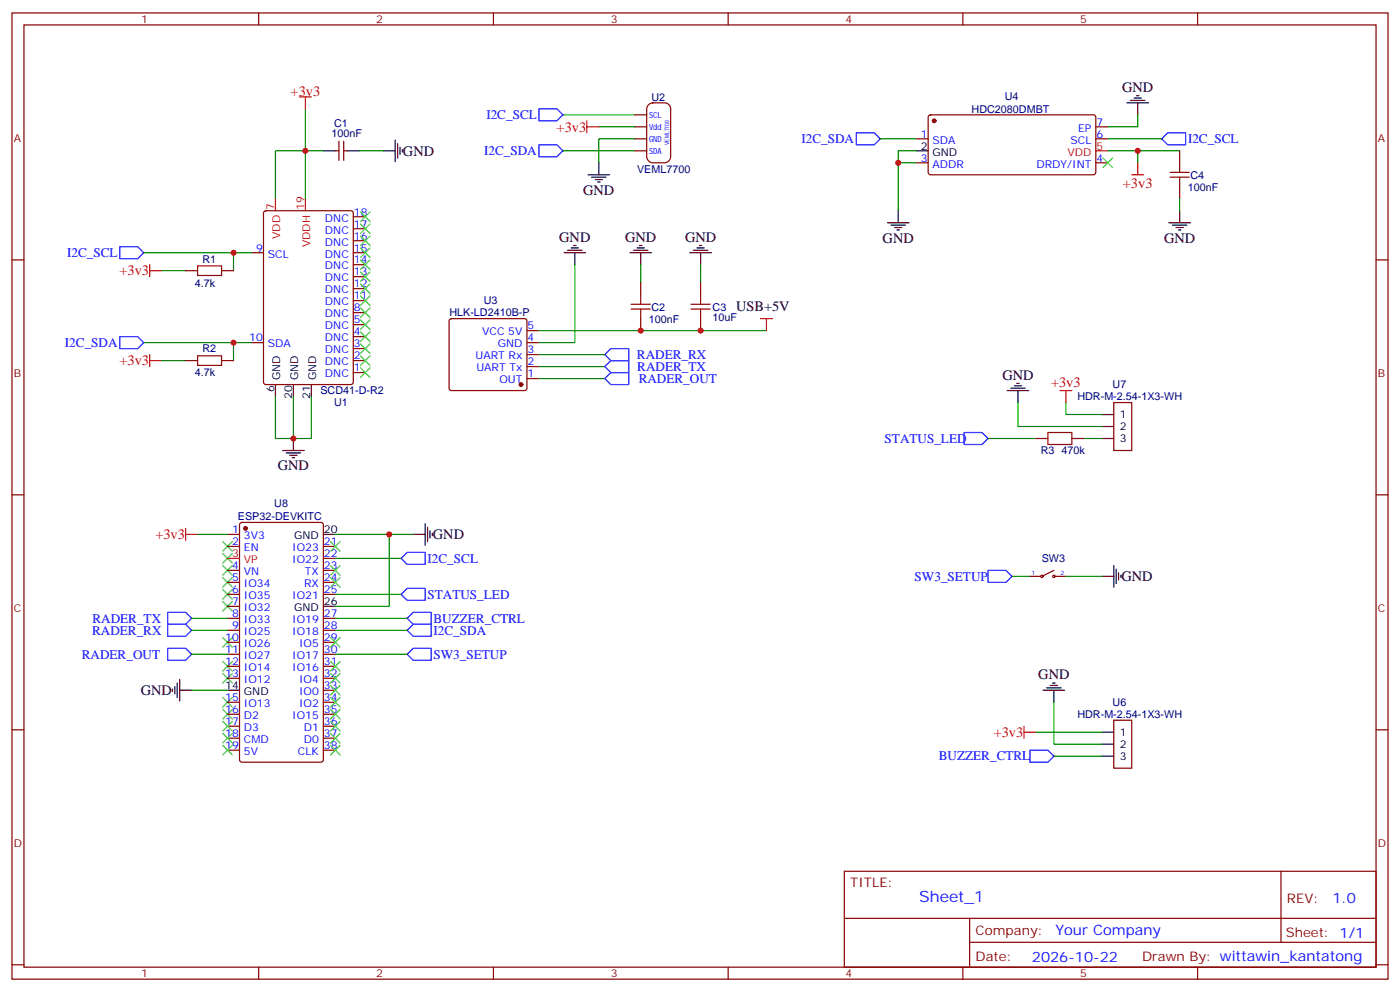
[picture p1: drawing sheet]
<svg xmlns="http://www.w3.org/2000/svg" width="412mm" height="292mm" viewBox="0 0 412 292" stroke-linecap="round" stroke-linejoin="round" font-family="sans-serif">
<g fill="none" stroke="#870000" stroke-width=".35">
<path d="M3.5 3.8h405.4v284.3h-405.4zM7.1 7.3h398.2v277.3h-398.2zM76.2 3.8v3.5M145.3 3.8v3.5M214.5 3.8v3.5M283.6 3.8v3.5M352.8 3.8v3.5M187 33.8h3.5M187 37.3h3.5M273.6 34l.5-.2 48.3 .1 .4 .6-.1 16.5-.6 .4h-48.3l-.4-.7v-16.2zM322.8 37.3h3.5M98.8 44.4h1"/>
<path d="M99.8 41.6v5.6M101.2 41.6v5.6M101.2 44.4h1.1M187 44.4h3.5M187 40.9h3.5M269.9 40.9h3.5M269.9 47.9h3.5M322.8 40.9h3.5M322.8 47.9h3.5M347.5 44.4v3.5M347.5 55v3.5M3.5 76.5h3.6"/>
<path d="M74.1 74.4h3.5M77.8 62.2l.5-.2h25.1l.6 .4 .1 50.1-.5 .6-25.3 .1-.6-.5-.1-50zM104.1 77.9h3.5M104.1 74.4h3.5M104.1 70.8h3.5M104.1 67.3h3.5M104.1 63.8h3.5M405.3 76.5h3.6M104.1 88.5h3.5M104.1 84.9h3.5M104.1 81.4h3.5M104.1 95.5h3.5"/>
<path d="M104.1 99.1h3.5M104.1 92h3.5M132.5 94l.5-.2h21.5l.5 .2 .2 .5v19.7l-.2 .5-.5 .2h-21.5l-.5-.2-.2-.5v-19.7zM155.2 97.3h3.5M188.7 83.2v3.5M188.7 93.8v3.5M206.4 83.2v3.5M206.4 93.8v3.5M74.1 100.8h3.5M104.1 102.6h3.5M104.1 106.1h3.5M104.1 109.6h3.5"/>
<path d="M155.2 100.8h3.5M155.2 111.4h3.5M155.2 107.9h3.5M155.2 104.4h3.5M3.5 145.6h3.6M405.3 145.6h3.6M303.4 169.6h3.5M310.4 169.6h3.6M3.5 214.8h3.6M328.1 211.9h5.3v14.2h-5.3zM405.3 214.8h3.6M248.7 256.4h156.6v28.2h-156.6z"/>
<path d="M377.3 256.4v20.9M248.7 270.2h156.5M285.6 277.3h119.6M285.6 270.2v14.2M3.5 283.9h3.6M76.2 284.6v3.5M145.3 284.6v3.5M214.5 284.6v3.5M283.6 284.6v3.5M352.8 284.6v3.5M405.3 283.9h3.6"/>
</g>
<g fill="none" stroke="#000" stroke-width=".35">
<path d="M332 30.3h6.3M333 29.6h4.3M334.1 28.9h2.1M334.8 28.2h.7M335.1 30.3v3.5M95.2 44.4h3.6M102.3 44.4h3.5M112.9 44.4h3.5M116.4 41.2v6.4M117.1 42.3v4.2M117.8 43.3v2.1M118.5 44v.7"/>
<path d="M173.2 51.4h6.4M174.3 52.1h4.2M175.3 52.8h2.1M176 53.6h.7M176.4 47.9v3.5M269.9 44.4h3.5M166.2 74.4h6.3M167.2 73.7h4.2M168.3 73h2.1M169 72.2h.7M169.3 74.4v3.5M185.6 74.4h6.3"/>
<path d="M186.6 73.7h4.3M187.7 73h2.1M188.4 72.2h.7M188.7 74.4v3.5M203.2 74.4h6.3M204.3 73.7h4.2M205.3 73h2.1M206 72.2h.7M206.4 74.4v3.5M261.4 65.5h6.4M262.5 66.3h4.2M263.5 67h2.1"/>
<path d="M264.2 67.7h.7M264.6 62v3.5M344.3 65.5h6.4M345.4 66.3h4.2M346.4 67h2.1M347.1 67.7h.7M347.5 62v3.5M81.1 113.2v3.5M86.4 113.2v3.5M91.7 113.2v3.5M83.3 132.6h6.3M84.3 133.3h4.2"/>
<path d="M85.4 134h2.1M86.1 134.7h.7M86.4 129v3.6M121.7 157.3h3.5M125.2 154.1v6.3M125.9 155.2v4.2M126.6 156.2v2.1M127.4 156.9v.7M307.3 203.1h6.3M308.3 202.4h4.3M309.4 201.7h2.1M310.1 201h.7"/>
<path d="M310.4 203.1v3.6M324.6 215.5h3.5M324.6 219h3.5M324.6 222.5h3.5"/>
</g>
<g fill="none" stroke="#f00" stroke-width=".35">
<path d="M88.2 28.5h3.5M90 28.5v3.5M172.9 37.3h3.5M172.9 35.6v3.5M81.1 58.5v3.5M90 58.5v3.5M322.8 44.4h3.5M333.4 51.4h3.5M335.1 47.9v3.5M44.1 79.7h3.5M44.1 77.9v3.5M224 93.8h3.5"/>
<path d="M225.8 93.8v3.5M44.1 104.4v3.5M44.1 106.1h3.5M54.7 157.3h3.5M54.7 155.5v3.5M301.6 215.5h3.6M301.6 213.7v3.5"/>
</g>
<g fill="none" stroke="#008700" stroke-width=".35">
<path d="M90 32v26.5M165.8 33.8h21.2M176.4 37.3h10.6M335.1 33.8v3.5h-8.8M90 44.4h5.2M105.8 44.4h7.1M165.8 44.4h21.2M187 40.9h-10.6v7M259.3 40.9h10.6M264.6 47.9h5.3M269.9 44.4h-5.3v17.6M326.3 44.4h21.2"/>
<path d="M326.3 40.9h15.9M335.1 44.4v3.5M347.5 58.5v3.5M42.3 74.4h31.8M47.6 79.7h7.1M68.8 74.4v5.3M169.3 77.9v22.9h-10.6M188.7 77.9v5.3M206.4 77.9v5.3M158.7 97.3h67.1M42.3 100.8h31.8M47.6 106.1h7.1"/>
<path d="M68.8 100.8v5.3M81.1 116.7v12.3h5.3v-12.3M91.7 116.7v12.3h-5.3M158.7 104.4h19.5M158.7 107.9h19.5M158.7 111.4h19.5M305.2 215.5h19.4M310.4 206.7v12.3h14.2M310.4 222.5h14.2"/>
</g>
<g fill="none" stroke="#3c3" stroke-width=".35">
<path d="M324.9 46.5l2.8 2.8M327.7 46.5l-2.8 2.8M106.2 62.4l2.8 2.8M106.2 65.9l2.8 2.8M106.2 69.4l2.8 2.8M106.2 73l2.8 2.8M106.2 76.5l2.8 2.8M109 62.4l-2.8 2.8M109 65.9l-2.8 2.8M109 69.4l-2.8 2.8M109 73l-2.8 2.8M109 76.5l-2.8 2.8"/>
<path d="M106.2 80l2.8 2.8M106.2 83.5l2.8 2.9M106.2 87.1l2.8 2.8M106.2 90.6l2.8 2.8M106.2 94.1l2.8 2.8M106.2 97.6l2.8 2.9M109 80l-2.8 2.8M109 83.5l-2.8 2.9M109 87.1l-2.8 2.8M109 90.6l-2.8 2.8M109 94.1l-2.8 2.8M109 97.6l-2.8 2.9"/>
<path d="M106.2 101.2l2.8 2.8M106.2 104.7l2.8 2.8M106.2 108.2l2.8 2.9M109 101.2l-2.8 2.8M109 104.7l-2.8 2.8M109 108.2l-2.8 2.9M65.6 159.4l2.8 2.8M68.4 159.4l-2.8 2.8M65.6 162.9l2.8 2.8M65.6 166.4l2.8 2.9M65.6 170l2.8 2.8M65.6 173.5l2.8 2.8"/>
<path d="M65.6 177l2.8 2.8M68.4 162.9l-2.8 2.8M68.4 166.4l-2.8 2.9M68.4 170l-2.8 2.8M68.4 173.5l-2.8 2.8M68.4 177l-2.8 2.8M65.6 187.6l2.8 2.8M65.6 194.7l2.8 2.8M65.6 198.2l2.8 2.8M68.4 187.6l-2.8 2.8M68.4 194.7l-2.8 2.8M68.4 198.2l-2.8 2.8"/>
<path d="M65.6 205.2l2.8 2.9M65.6 208.8l2.8 2.8M68.4 205.2l-2.8 2.9M68.4 208.8l-2.8 2.8"/>
</g>
<g fill="none" stroke="#00f" stroke-width=".35">
<path d="M158.7 32h5.3l1.8 1.8-1.8 1.8h-5.3zM252.2 39.1h5.3l1.8 1.8-1.8 1.7h-5.3zM158.7 42.6h5.3l1.8 1.8-1.8 1.7h-5.3zM342.2 40.9l1.8-1.8h5.2v3.5h-5.2zM35.3 72.6h5.3l1.7 1.8-1.7 1.7h-5.3zM35.3 99.1h5.3l1.7 1.7-1.7 1.8h-5.3zM178.2 104.4l1.7-1.8h5.3v3.5h-5.3zM178.2 107.9l1.7-1.8h5.3v3.5h-5.3zM178.2 111.4l1.7-1.8h5.3v3.6h-5.3zM118.2 164.3l1.7-1.7h5.3v3.5h-5.3zM119.9 173.1h5.3v3.6h-5.3l-1.7-1.8zM49.4 183.7h5.3l1.7 1.8-1.7 1.8h-5.3z"/>
<path d="M49.4 180.2h5.3l1.7 1.8-1.7 1.7h-5.3zM49.4 190.8h5.3l1.7 1.7-1.7 1.8h-5.3zM119.9 192.5l1.8-1.7h5.3v3.5h-5.3zM119.9 185.5l1.8-1.8h5.3v3.6h-5.3zM119.9 182l1.8-1.8h5.3v3.5h-5.3zM303.4 220.8h5.3l1.7 1.7-1.7 1.8h-5.3z"/>
</g>
<path d="M191.1 30.8l1.2-.5h3.5a1.76 1.76 0 0 1 1.8 1.7v14.1a1.89 1.89 0 0 1-1.8 1.8h-3.5a1.89 1.89 0 0 1-1.8-1.8v-14.1z" fill="none" stroke="#900" stroke-width=".35"/>
<g fill="#870000" stroke="#870000" stroke-width=".35">
<circle cx="153.5" cy="113.2" r=".53"/>
<circle cx="275.2" cy="35.6" r=".53"/>
</g>
<path d="M344.7 52.1h5.6M344.7 50.7h5.6M347.5 47.9v2.8M347.5 52.1v2.9M185.9 89.5h5.7M185.9 90.9h5.7M188.7 86.7v2.8M188.7 90.9v2.9M203.6 89.5h5.6M203.6 90.9h5.6M206.4 86.7v2.8M206.4 90.9v2.9" fill="none" stroke="#a10000" stroke-width=".35"/>
<circle cx="310.4" cy="169.6" r=".35" fill="#fff" stroke="#870000" stroke-width=".35"/>
<path d="M310.4 167.9l-3.5 1.7" fill="none" stroke="#870000" stroke-width=".35"/>
<circle cx="306.9" cy="169.6" r=".35" fill="#fff" stroke="#870000" stroke-width=".35"/>
<path d="M284 127.3h5.3l1.7 1.7-1.7 1.8h-5.3zM291 167.9h5.3l1.8 1.7-1.8 1.8h-5.3z" fill="none" stroke="#00f" stroke-width=".35"/>
<g fill="none" stroke="#008700" stroke-width=".35">
<path d="M90 44.4h-8.9v14.1M299.9 118.5v7h24.7M314 118.5v3.5h10.6M291 129h14.2M319.3 129h5.3M58.2 157.3h8.8M98.8 157.3h22.9M114.7 157.3v21.1h-15.9M98.8 164.3h19.4M98.8 174.9h19.4M298.1 169.6h5.3M314 169.6h10.6"/>
<path d="M56.4 192.5h10.6M56.4 182h10.6M56.4 185.5h10.6M98.8 192.5h21.1M98.8 182h21.1M98.8 185.5h21.1M56.4 203.1h10.6"/>
</g>
<g fill="none" stroke="#000" stroke-width=".35">
<path d="M296.7 114.9h6.3M297.7 114.2h4.3M298.8 113.5h2.1M299.5 112.8h.7M299.9 114.9v3.6M324.6 129h3.5M324.6 122h3.5M324.6 125.5h3.5M95.2 157.3h3.6M95.2 178.4h3.6M324.6 169.6h3.5M328.1 166.4v6.4"/>
<path d="M328.8 167.5v4.2M329.5 168.6v2.1M330.2 169.3v.7M52.9 200v6.3M50.8 202.8v.7M51.5 202.1v2.1M52.2 201v4.2M52.9 203.1h3.5M67 203.1h3.6"/>
</g>
<g fill="none" stroke="#870000" stroke-width=".35">
<path d="M54.7 79.7h3.5M65.3 79.7h3.5M54.7 106.1h3.5M65.3 106.1h3.5M328.1 118.5h5.3v14.1h-5.3zM305.2 129h3.5M315.7 129h3.6M67 157.3h3.6M70.8 153.9l.5-.2h23.2l.7 .5v69.4l-.4 .6-23.5 .1-.7-.5v-69.4zM67 160.8h3.6M67 167.9h3.6M67 171.4h3.6"/>
<path d="M67 174.9h3.6M67 178.4h3.6M95.2 160.8h3.6M95.2 167.9h3.6M95.2 171.4h3.6M95.2 174.9h3.6M95.2 164.3h3.6M67 182h3.6M67 185.5h3.6M67 189h3.6M67 192.5h3.6M67 196.1h3.6"/>
<path d="M67 199.6h3.6M95.2 182h3.6M95.2 185.5h3.6M95.2 189h3.6M95.2 192.5h3.6M95.2 196.1h3.6M95.2 199.6h3.6M67 206.7h3.6M67 210.2h3.6M67 213.7h3.6M67 217.2h3.6M95.2 206.7h3.6"/>
<path d="M95.2 210.2h3.6M95.2 213.7h3.6M95.2 217.2h3.6M95.2 203.1h3.6M67 220.8h3.6M95.2 220.8h3.6"/>
</g>
<path d="M312.2 114.9h3.5M314 114.9v3.6M67 164.3h3.6" fill="none" stroke="#f00" stroke-width=".35"/>
<circle cx="72.3" cy="155.5" r=".53" fill="#870000" stroke="#870000" stroke-width=".35"/>
<g fill="none" stroke="#3c3" stroke-width=".35">
<path d="M97.4 159.4l2.8 2.8M100.2 159.4l-2.8 2.8M97.4 170l2.8 2.8M97.4 166.4l2.8 2.9M100.2 170l-2.8 2.8M100.2 166.4l-2.8 2.9M97.4 187.6l2.8 2.8M97.4 194.7l2.8 2.8M97.4 198.2l2.8 2.8M100.2 187.6l-2.8 2.8M100.2 194.7l-2.8 2.8M100.2 198.2l-2.8 2.8"/>
<path d="M65.6 219.4l2.8 2.8M65.6 212.3l2.8 2.8M65.6 215.8l2.8 2.9M68.4 219.4l-2.8 2.8M68.4 212.3l-2.8 2.8M68.4 215.8l-2.8 2.9M97.4 201.7l2.8 2.8M97.4 205.2l2.8 2.9M97.4 208.8l2.8 2.8M97.4 212.3l2.8 2.8M97.4 215.8l2.8 2.9M97.4 219.4l2.8 2.8"/>
<path d="M100.2 201.7l-2.8 2.8M100.2 205.2l-2.8 2.9M100.2 208.8l-2.8 2.8M100.2 212.3l-2.8 2.8M100.2 215.8l-2.8 2.9M100.2 219.4l-2.8 2.8"/>
</g>
<path d="M58.2 78.2h7.1v2.9h-7.1zM58.2 104.7h7.1v2.8h-7.1zM308.7 127.3h7v3.5h-7z" fill="none" stroke="#a10000" stroke-width=".35"/>
<g fill="#c00">
<circle cx="86.4" cy="129" r=".88"/>
<circle cx="90" cy="44.4" r=".88"/>
<circle cx="68.8" cy="74.4" r=".88"/>
<circle cx="68.8" cy="100.8" r=".88"/>
<circle cx="206.4" cy="97.3" r=".88"/>
<circle cx="188.7" cy="97.3" r=".88"/>
<circle cx="335.1" cy="44.4" r=".88"/>
<circle cx="264.6" cy="47.9" r=".88"/>
<circle cx="114.7" cy="157.3" r=".88"/>
</g>
<text font-size="4.6" fill="#00f" x="270.8" y="265.4">Sheet_1</text>
<g font-size="4.2" fill="#f00">
<text x="85.6" y="28.2">+3v3</text>
<text x="163.9" y="38.8">+3v3</text>
<text x="330.8" y="55.3">+3v3</text>
<text x="35.2" y="81.1">+3v3</text>
<text x="35.2" y="107.5">+3v3</text>
<text x="309.6" y="113.8">+3v3</text>
<text x="45.8" y="158.7">+3v3</text>
<text x="292.7" y="216.9">+3v3</text>
</g>
<g font-size="4.2">
<text x="330.6" y="27">GND</text>
<text x="118.7" y="45.8">GND</text>
<text x="171.8" y="57.5">GND</text>
<text x="164.7" y="71.1">GND</text>
<text x="184.1" y="71.1">GND</text>
<text x="201.8" y="71.1">GND</text>
<text x="260" y="71.6">GND</text>
<text x="342.9" y="71.6">GND</text>
<text x="216.8" y="91.7">USB+5V</text>
<text x="295.3" y="111.8">GND</text>
<text x="81.8" y="138.2">GND</text>
<text x="127.5" y="158.7">GND</text>
<text x="330.4" y="171">GND</text>
<text x="305.9" y="199.9">GND</text>
<text x="41.5" y="204.6">GND</text>
</g>
<g font-size="4.2" fill="#00f">
<text x="392.5" y="265.7">1.0</text>
<text x="310.9" y="275.2">Your Company</text>
<text x="304" y="283">2026-10-22</text>
</g>
<g font-size="3.9" fill="#00f">
<text x="143.3" y="35.1">I2C_SCL</text>
<text x="142.6" y="45.6">I2C_SDA</text>
<text x="236.1" y="42.1">I2C_SDA</text>
<text x="350" y="42.1">I2C_SCL</text>
<text x="19.8" y="75.6">I2C_SCL</text>
<text x="19.1" y="102.1">I2C_SDA</text>
<text x="187.6" y="105.6">RADER_RX</text>
<text x="187.7" y="109.2">RADER_TX</text>
<text x="188.1" y="112.7">RADER_OUT</text>
<text x="260.6" y="130.3">STATUS_LED</text>
<text x="125.9" y="165.6">I2C_SCL</text>
<text x="269.4" y="170.8">SW3_SETUP</text>
<text x="125.9" y="176.2">STATUS_LED</text>
<text x="27.2" y="183.2">RADER_TX</text>
<text x="127.7" y="183.2">BUZZER_CTRL</text>
<text x="27.1" y="186.8">RADER_RX</text>
<text x="127.7" y="186.8">I2C_SDA</text>
<text x="24.1" y="193.8">RADER_OUT</text>
<text x="127.7" y="193.8">SW3_SETUP</text>
<text x="276.6" y="223.7">BUZZER_CTRL</text>
</g>
<g font-size="3.9" fill="#800">
<text x="250.5" y="261">TITLE:</text>
<text x="379.1" y="265.7">REV:</text>
<text x="287.4" y="275.2">Company:</text>
<text x="378.7" y="275.8">Sheet: 1/1</text>
<text x="287.4" y="282.9">Date:</text>
<text x="336.4" y="282.9">Drawn By: wittawin_kantatong</text>
</g>
<g font-size="3.2" fill="#800">
<text x="41.6" y="6.8">1</text>
<text x="110.8" y="6.8">2</text>
<text x="179.9" y="6.8">3</text>
<text x="249.1" y="6.8">4</text>
<text x="318.2" y="6.8">5</text>
<text x="4.1" y="41.9">A</text>
<text x="405.9" y="41.9">A</text>
<text x="4.1" y="111.1">B</text>
<text x="405.9" y="111.1">B</text>
<text x="4.1" y="180.2">C</text>
<text x="405.9" y="180.2">C</text>
<text x="4.1" y="249.3">D</text>
<text x="405.9" y="249.3">D</text>
<text x="41.6" y="287.6">1</text>
<text x="110.8" y="287.6">2</text>
<text x="179.9" y="287.6">3</text>
<text x="249.1" y="287.6">4</text>
<text x="318.2" y="287.6">5</text>
</g>
<g font-size="3.2" fill="#000080">
<text x="191.9" y="29.6">U2</text>
<text x="296" y="29.4">U4</text>
<text x="286.2" y="33.2">HDC2080DMBT</text>
<text x="97.6" y="40.2">100nF</text>
<text x="98.4" y="37.3">C1</text>
<text x="187.6" y="50.8">VEML7700</text>
<text x="350.7" y="52.6">C4</text>
<text x="349.9" y="56.1">100nF</text>
<text x="59.6" y="77.3">R1</text>
<text x="57.4" y="84.3">4.7k</text>
<text x="142.5" y="89.6">U3</text>
<text x="132.4" y="93.1">HLK-LD2410B-P</text>
<text x="191.1" y="94.9">100nF</text>
<text x="191.9" y="91.4">C2</text>
<text x="209.9" y="94.6">10uF</text>
<text x="209.9" y="91.4">C3</text>
<text x="59.6" y="103.7">R2</text>
<text x="57.4" y="110.8">4.7k</text>
<text x="94.4" y="116.1">SCD41-D-R2</text>
<text x="98.4" y="119.6">U1</text>
<text x="317.4" y="117.8">HDR-M-2.54-1X3-WH</text>
<text x="327.7" y="114.3">U7</text>
<text x="306.6" y="133.7">R3</text>
<text x="312.7" y="133.7">470k</text>
<text x="80.8" y="149.3">U8</text>
<text x="70.1" y="153.1">ESP32-DEVKITC</text>
<text x="306.9" y="165.4">SW3</text>
<text x="327.7" y="207.8">U6</text>
<text x="317.4" y="211.3">HDR-M-2.54-1X3-WH</text>
</g>
<g font-size="3.2" fill="#00f">
<text x="271.2" y="40.5">1</text>
<text x="317.6" y="38.7">EP</text>
<text x="323" y="40.5">6</text>
<text x="323" y="37">7</text>
<text x="271.2" y="47.6">3</text>
<text x="274.7" y="42.3">SDA</text>
<text x="315.3" y="42.3">SCL</text>
<text x="323" y="47.6">4</text>
<text x="274.7" y="49.3">ADDR</text>
<text x="305.3" y="49.3">DRDY/INT</text>
<text x="95.7" y="65.2">DNC</text>
<text x="104.2" y="63.4">18</text>
<text x="95.7" y="68.7">DNC</text>
<text x="104.2" y="70.5">16</text>
<text x="104.2" y="67">17</text>
<text x="75.4" y="74">9</text>
<text x="78.9" y="75.8">SCL</text>
<text x="95.7" y="75.8">DNC</text>
<text x="95.7" y="72.2">DNC</text>
<text x="104.2" y="77.5">14</text>
<text x="104.2" y="74">15</text>
<text x="95.7" y="82.8">DNC</text>
<text x="95.7" y="79.3">DNC</text>
<text x="104.2" y="81.1">13</text>
<text x="95.7" y="89.9">DNC</text>
<text x="95.7" y="86.4">DNC</text>
<text x="104.2" y="88.1">11</text>
<text x="104.2" y="84.6">12</text>
<text x="95.7" y="93.4">DNC</text>
<text x="104.2" y="95.2">5</text>
<text x="104.2" y="91.7">8</text>
<text x="73.4" y="100.5">10</text>
<text x="95.7" y="96.9">DNC</text>
<text x="95.7" y="100.5">DNC</text>
<text x="104.2" y="98.7">4</text>
<text x="142" y="98.7">VCC 5V</text>
<text x="155.4" y="100.5">4</text>
<text x="155.4" y="96.9">5</text>
<text x="78.9" y="102.2">SDA</text>
<text x="95.7" y="104">DNC</text>
<text x="95.7" y="107.5">DNC</text>
<text x="104.2" y="102.2">3</text>
<text x="104.2" y="105.8">2</text>
<text x="140.1" y="105.8">UART Rx</text>
<text x="146.6" y="102.2">GND</text>
<text x="155.4" y="107.5">2</text>
<text x="155.4" y="104">3</text>
<text x="95.7" y="111.1">DNC</text>
<text x="104.2" y="109.3">1</text>
<text x="140.3" y="109.3">UART Tx</text>
<text x="147.1" y="112.8">OUT</text>
<text x="155.4" y="111.1">1</text>
<text x="68.4" y="156.9">1</text>
<text x="68.4" y="160.4">2</text>
<text x="71.9" y="158.7">3V3</text>
<text x="95.4" y="160.4">21</text>
<text x="68.4" y="167.5">4</text>
<text x="71.9" y="162.2">EN</text>
<text x="86.1" y="162.2">IO23</text>
<text x="86.1" y="165.7">IO22</text>
<text x="95.4" y="164">22</text>
<text x="95.4" y="167.5">23</text>
<text x="68.4" y="171">5</text>
<text x="71.9" y="169.3">VN</text>
<text x="71.9" y="172.8">IO34</text>
<text x="89.6" y="172.8">RX</text>
<text x="89.8" y="169.3">TX</text>
<text x="95.4" y="171">24</text>
<text x="68.4" y="174.6">6</text>
<text x="68.4" y="178.1">7</text>
<text x="71.9" y="176.3">IO35</text>
<text x="71.9" y="179.8">IO32</text>
<text x="86.1" y="176.3">IO21</text>
<text x="95.4" y="174.6">25</text>
<text x="68.4" y="181.6">8</text>
<text x="68.4" y="185.1">9</text>
<text x="71.9" y="183.4">IO33</text>
<text x="86.1" y="183.4">IO19</text>
<text x="95.4" y="181.6">27</text>
<text x="95.4" y="185.1">28</text>
<text x="66.3" y="188.7">10</text>
<text x="71.9" y="186.9">IO25</text>
<text x="71.9" y="190.4">IO26</text>
<text x="86.1" y="186.9">IO18</text>
<text x="88.1" y="190.4">IO5</text>
<text x="95.4" y="188.7">29</text>
<text x="66.3" y="192.2">11</text>
<text x="66.3" y="195.7">12</text>
<text x="71.9" y="194">IO27</text>
<text x="71.9" y="197.5">IO14</text>
<text x="86.1" y="194">IO17</text>
<text x="86.1" y="197.5">IO16</text>
<text x="95.4" y="192.2">30</text>
<text x="95.4" y="195.7">31</text>
<text x="66.3" y="199.2">13</text>
<text x="71.9" y="201">IO12</text>
<text x="88.1" y="201">IO4</text>
<text x="95.4" y="199.2">32</text>
<text x="95.4" y="202.8">33</text>
<text x="66.3" y="206.3">15</text>
<text x="66.3" y="209.8">16</text>
<text x="71.9" y="208.1">IO13</text>
<text x="88.1" y="204.5">IO0</text>
<text x="88.1" y="208.1">IO2</text>
<text x="95.4" y="206.3">34</text>
<text x="95.4" y="209.8">35</text>
<text x="66.3" y="213.4">17</text>
<text x="71.9" y="211.6">D2</text>
<text x="71.9" y="215.1">D3</text>
<text x="86.1" y="211.6">IO15</text>
<text x="89.5" y="215.1">D1</text>
<text x="95.4" y="213.4">36</text>
<text x="66.3" y="216.9">18</text>
<text x="66.3" y="220.4">19</text>
<text x="71.9" y="218.7">CMD</text>
<text x="89.5" y="218.7">D0</text>
<text x="95.4" y="216.9">37</text>
<text x="95.4" y="220.4">38</text>
<text x="71.9" y="222.2">5V</text>
<text x="87.8" y="222.2">CLK</text>
</g>
<g font-size="3.2">
<text x="271.2" y="44">2</text>
<text x="274.7" y="45.8">GND</text>
<text x="82.5" y="111.9" transform="rotate(-90 82.5 111.9)">GND</text>
<text x="87.8" y="111.9" transform="rotate(-90 87.8 111.9)">GND</text>
<text x="93.1" y="111.9" transform="rotate(-90 93.1 111.9)">GND</text>
<text x="80.8" y="115.4" transform="rotate(-90 80.8 115.4)">6</text>
<text x="86.1" y="117.4" transform="rotate(-90 86.1 117.4)">20</text>
<text x="91.4" y="117.4" transform="rotate(-90 91.4 117.4)">21</text>
<text x="329.8" y="123">1</text>
<text x="329.8" y="130.1">3</text>
<text x="329.8" y="126.6">2</text>
<text x="86.7" y="158.7">GND</text>
<text x="95.4" y="156.9">20</text>
<text x="86.7" y="179.8">GND</text>
<text x="95.4" y="178.1">26</text>
<text x="66.3" y="202.8">14</text>
<text x="71.9" y="204.5">GND</text>
<text x="329.8" y="216.5">1</text>
<text x="329.8" y="220.1">2</text>
<text x="329.8" y="223.6">3</text>
</g>
<g font-size="3.2" fill="#f00">
<text x="314.4" y="45.8">VDD</text>
<text x="323" y="44">5</text>
<text x="80.8" y="61.8" transform="rotate(-90 80.8 61.8)">7</text>
<text x="89.6" y="61.8" transform="rotate(-90 89.6 61.8)">19</text>
<text x="82.5" y="70.4" transform="rotate(-90 82.5 70.4)">VDD</text>
<text x="91.4" y="72.8" transform="rotate(-90 91.4 72.8)">VDDH</text>
<text x="68.4" y="164">3</text>
<text x="71.9" y="165.7">VP</text>
</g>
<g font-size="2.5" fill="#00f">
<text x="191.2" y="34.9">SCL</text>
<text x="191.2" y="38.4">Vdd</text>
<text x="191.2" y="41.9">GND</text>
<text x="191.2" y="45.4">SDA</text>
</g>
<g font-size="1.8" fill="#00f">
<text x="197.1" y="42.6" transform="rotate(-90 197.1 42.6)">VEML7700</text>
<text x="303.9" y="169.3">1</text>
<text x="312.4" y="169.3">2</text>
</g>
</svg>
